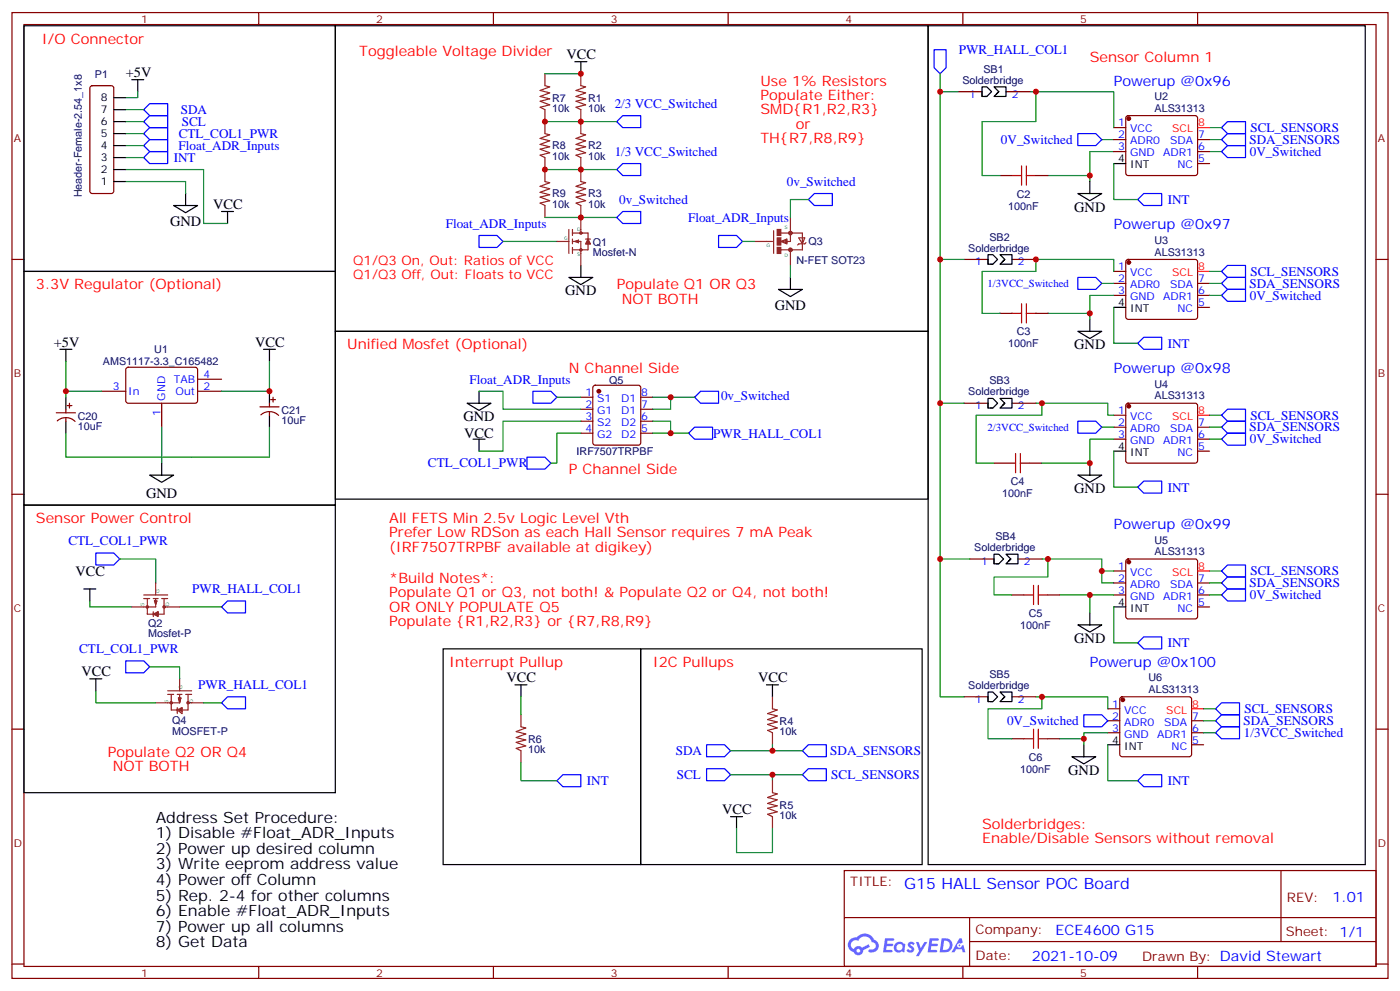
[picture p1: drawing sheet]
<svg xmlns="http://www.w3.org/2000/svg" width="412mm" height="292mm" viewBox="0 0 412 292" stroke-linecap="round" stroke-linejoin="round" font-family="sans-serif">
<g fill="none" stroke="#870000" stroke-width=".35">
<path d="M3.5 3.7h405.4v284.3h-405.4zM7.1 7.2h398.2v277.3h-398.2zM76.2 3.7v3.5M145.3 3.7v3.5M214.5 3.7v3.5M283.6 3.7v3.5M352.8 3.7v3.5M3.5 76.4h3.6M405.3 76.4h3.6M3.5 145.5h3.6M405.3 145.5h3.6M3.5 214.7h3.6"/>
<path d="M405.3 214.7h3.6M248.7 256.3h156.6v28.2h-156.6zM377.3 256.3v20.9M248.7 270.1h156.5M285.6 277.2h119.6M285.6 270.1v14.2M3.5 283.8h3.6M76.2 284.5v3.5M145.3 284.5v3.5M214.5 284.5v3.5M283.6 284.5v3.5M352.8 284.5v3.5"/>
<path d="M405.3 283.8h3.6"/>
</g>
<g fill="#5487ff">
<path d="M267.7 277.5a1.22 1.22 0 0 1 1.7 .2l-.4 .6a.47 .47 0 0 0-.3-.4 .47 .47 0 0 0-.5 .2l.1 .2a1.14 1.14 0 0 1 .8 1.8 1.14 1.14 0 0 1-1.9 0l-.2-.2 .5-.6 .7 .5a.29 .29 0 0 0 .3-.3 .29 .29 0 0 0-.2-.3 1.04 1.04 0 0 1-.6-1.7z"/>
<path d="M260.7 276.2h2.4l.3 .2-.2 .5-1.8 .1-.1 .8h1.5l.3 .4-.3 .4h-1.6l-.2 1.1h1.7l.2 .3-.2 .3-2.6 .1z"/>
<path d="M273.8 276.2h2.4l.3 .2-.1 .5-1.8 .1-.2 .8h1.6l.3 .4-.4 .4-1.6-.1-.1 1.1 1.7 .1 .2 .3-.2 .3-2.6 .1z"/>
<path d="M282.6 276.2h.7l.3 1.3-.6 .3a.69 .69 0 0 0-1 .3 .69 .69 0 0 0 .4 .9 .69 .69 0 0 0 .9-.6l.5-.2 .6 2.2h-.8l-.2-.9h-1.8l-.5 .9h-.8z"/>
<path d="M269.8 277.3h.8l.6 1.8 1.1-1.8h.9l-2.6 4.2h-.8l.9-1.5z"/>
<path d="M277.4 276.2l-.6 4.2h1.3a2.11 2.11 0 0 0 2.5-2.1 2.11 2.11 0 0 0-2.5-2.1zM278.1 277a1.39 1.39 0 0 1 1.7 1.4 1.39 1.39 0 0 1-1.8 1.2h-.3z"/>
<path d="M263.7 277.8a1.54 1.54 0 0 0-.1 2.2 1.54 1.54 0 0 0 2.2 .1l.6 .3 .3-2.3-.2-.3h-.4a1.49 1.49 0 0 0-2.4 0zM264 278.8a.94 .94 0 0 1 1.8 0 .94 .94 0 0 1-1.8 0z"/>
<path d="M250.4 276.6a2.18 2.18 0 0 0 1.1 3.7 1.44 1.44 0 0 0 1.6 .9 1.44 1.44 0 0 0 1.2-1.4l2-1.1-.5-.7-1.9 1a1.47 1.47 0 0 0-2.4 .4 1.39 1.39 0 0 1-.7-1.9 1.39 1.39 0 0 1 2-.5 2.12 2.12 0 0 1 2.2-1.3 2.12 2.12 0 0 1 1.9 1.7 1.14 1.14 0 0 1 1.1 1.4 1.14 1.14 0 0 1-1.7 .7 .43 .43 0 0 0-.5 .4 .43 .43 0 0 0 .4 .5 1.98 1.98 0 0 0 2.5-1.2 1.98 1.98 0 0 0-1.2-2.6 3.1 3.1 0 0 0-5.3-.6l-.9 .1zM252.3 279.9a.55 .55 0 0 1 1.1 0 .55 .55 0 0 1-1.1 0z"/>
<circle cx="282.6" cy="278.3" r=".26"/>
</g>
<g fill="none" stroke="#8c2424" stroke-width=".35">
<path d="M160.5 21.7v3.5l1.4 .4-2.8 1 2.8 .7-2.8 1.1 2.8 .7-2.8 .7 2.8 1.1-2.8 .7 1.4 .7v7l1.4 .4-2.8 1 2.8 .8-2.8 1 2.8 .7-2.8 .7 2.8 1.1-2.8 .7 1.4 .7v7l1.4 .4-2.8 1.1 2.8 .7-2.8 1 2.8 .7-2.8 .7 2.8 1.1-2.8 .7 1.4 .7v3.5M171.1 21.7v3.5l1.4 .4-2.8 1 2.8 .7-2.8 1.1 2.8 .7-2.8 .7 2.8 1.1-2.8 .7 1.4 .7v7l1.4 .4-2.8 1 2.8 .8-2.8 1 2.8 .7-2.8 .7 2.8 1.1-2.8 .7 1.4 .7v7l1.4 .4-2.8 1.1 2.8 .7-2.8 1 2.8 .7-2.8 .7 2.8 1.1-2.8 .7 1.4 .7v8.1M164 71.1h3.6M167.6 67.6v7M168.6 71.1h2.5v7M168.6 68.6h4.6v5h-4.6M168.6 67.6v1.7M168.6 70.4v1.4M168.6 72.8v1.8M170.4 70.7l-1.1 .4 1.1 .3M170.4 70.7v.7M170.4 70.7l-.7 .4 .7 .3"/>
<path d="M170.4 70.7l-.4 .4M172.5 70.4h1.4M173.2 70.4l.7 1.4h-1.4zM173.2 71.1l-.3 .7M173.2 71.1l.4 .7M173.2 71.1l-.3 .3M173.2 71.1l.4 .3M222.2 71.1h5.3M227.9 67.9v6.7M230 68.6h6.4v5h-6.4M230 71.1l1.8-.7v1.4zM231.8 70.7l-1.4 .4 1.4 .3"/>
<path d="M232.8 64v7.1h-1.4M232.8 73.6v4.5M235.3 70h1.8l-.7 1.8zM237.4 71.4l-.3 .4h-1.8l-.4 .3M42.3 176.2h1.8M42.3 175.2h7.1M43.4 176.2v4.6h1.8M45.2 176.2h1.4M45.5 176.9l.4 1.1 .3-1.1M45.5 176.9h.7M45.5 176.9l.4 .7 .3-.7M45.5 176.9l.4 .4"/>
<path d="M45.9 176.2v2.5h-7.1M45.9 171.6v3.6M47.6 176.2h1.8M48.3 178.7h4.6M48.3 176.2v4.6h-2.4M45.2 180.8l1.4-.7v1.4zM45.2 180.1v1.4M45.9 180.8l.7 .4M45.9 180.8l.3 .4M46.2 180.4l-.7 .4M46.6 180.4l-.7 .4M52.9 199.8v3.6"/>
<path d="M45.9 206.9h7M49.4 204.4h1.8M49.4 203.4h7M50.4 204.4v4.6h5v-4.6M52.2 209l1.4-.7v1.8zM52.2 208.3v1.8M52.2 204.4h1.4M52.6 205.5l.3 1.4M52.6 205.5h.7M52.6 205.5l.3 1.1 .4-1.1M52.9 204.4v2.5M52.9 209l.7 .4"/>
<path d="M52.9 209l.4 .4M53.3 205.5l-.4 1.4M53.3 205.5l-.4 .7M53.3 208.7l-.4 .3M53.6 208.7l-.7 .3M54.7 204.4h1.7M55.4 206.9h4.6M153.5 210.4v3.6l1.4 .3-2.9 1.1 2.9 .7-2.9 1 2.9 .7-2.9 .7 2.9 1.1-2.9 .7 1.5 .7v3.5M227.5 205.1v3.6l1.5 .3-2.9 1.1 2.9 .7-2.9 1 2.9 .7-2.9 .8 2.9 1-2.9 .7 1.4 .7v3.6M227.5 229.8v3.6l1.5 .3-2.9 1.1 2.9 .7-2.9 1 2.9 .7-2.9 .7 2.9 1.1-2.9 .7 1.4 .7v3.5"/>
<circle cx="171.1" cy="73.6" r=".35"/>
<circle cx="171.1" cy="68.6" r=".35"/>
<circle cx="43.4" cy="178.7" r=".35"/>
<circle cx="48.3" cy="178.7" r=".35"/>
<circle cx="50.4" cy="206.9" r=".35"/>
<circle cx="55.4" cy="206.9" r=".35"/>
</g>
<g fill="none" stroke="#000" stroke-width=".35">
<path d="M7.1 7.6h91.7v72.3h-91.7zM98.8 7.6h174.6v89.9h-174.6zM169.3 18.2h3.6M171.1 18.2v3.5M273.4 7.6h128.8v246.9h-128.8zM33.5 39.3h3.5M33.5 35.8h3.5M33.5 32.3h3.5M33.5 28.8h3.5M38.8 23.5h3.5M40.6 23.5v3.5M289.3 28.4v-2.8h1.4l1.4 1.4-1.4 1.4h-.7"/>
<path d="M289.3 27v1.4h1.4M294.2 27l-1.4 1.4h3.5v-2.8h-3.5l1.4 1.4-.7 .7M33.5 53.4h3.5M33.5 49.9h3.5M33.5 46.4h3.5M33.5 42.9h3.5M54.7 57v3.5M317.5 57h7.1l-3.6 2.1zM321 53.4v3.6M328.1 48.2h3.5M7.1 79.9h91.7v68.8h-91.7zM51.2 60.5h7l-3.5 2.1z"/>
<path d="M65.3 62.3h3.5M67 62.3v3.5M171.1 78.1v3.6M291 77.8v-2.8h1.5l1.4 1.4-1.4 1.4h-.8M291 76.4v1.4h1.5M296 76.4l-1.4 1.4h3.5v-2.8h-3.5l1.4 1.4-.7 .7M98.8 97.5h174.6v49.4h-174.6zM167.6 81.7h7l-3.5 2.1zM229.3 85.2h7.1l-3.6 2.1zM232.8 81.7v3.5M317.5 97.5h7.1l-3.6 2.2zM321 94v3.5"/>
<path d="M328.1 90.5h3.5M17.6 102.8h3.6M19.4 102.8v3.6M19.4 116.9v3.6M77.6 102.8h3.5M79.4 102.8v3.6M79.4 115.2v3.5M137.6 118.7h7l-3.5 2.1zM141.1 115.2v3.5M291 118.7v1.4h1.5M296 118.7l-1.4 1.4h3.5v-2.8h-3.5l1.4 1.4-.7 .7M19.4 124v3.5"/>
<path d="M44.1 139.9h7.1l-3.6 2.1zM47.6 136.3v3.6M79.4 122.2v3.6M139.3 129.3h3.6M141.1 129.3v3.5M291 120.1v-2.8h1.5l1.4 1.4-1.4 1.4h-.8M317.5 139.9h7.1l-3.6 2.1zM321 136.3v3.6M328.1 132.8h3.5M7.1 148.7h91.7v84.7h-91.7zM24.7 173.4h3.5M26.5 173.4v3.5"/>
<path d="M292.8 166v-2.8h1.4l1.4 1.4-1.4 1.4h-.7M292.8 164.6v1.4h1.4M297.7 164.6l-1.4 1.4h3.6v-2.8h-3.6l1.4 1.4-.7 .7M328.1 178.7h3.5M26.5 199.8h3.5M28.2 199.8v3.6M130.5 191h58.2v63.5h-58.2zM188.7 191h82.9v63.5h-82.9zM317.5 184h7.1l-3.6 2.1zM321 180.4v3.6M151.7 201.6h3.5M153.5 201.6v3.5"/>
<path d="M225.8 201.6h3.5M227.5 201.6v3.5M291 206.6v-2.9h1.5l1.4 1.4-1.4 1.5h-.8M291 205.1v1.5h1.5M296 205.1l-1.4 1.5h3.5v-2.9h-3.5l1.4 1.4-.7 .7M319.3 219.3v3.5M326.3 219.3h3.5M315.7 222.8h7.1l-3.5 2.1zM215.2 240.4h3.5M217 240.4v3.5"/>
</g>
<g fill="none" stroke="#00f" stroke-width=".35">
<path d="M275.2 14.6h3.5v5.3l-1.8 1.8-1.7-1.8zM42.3 35.8l1.8-1.8h5.3v3.6h-5.3zM42.3 39.3l1.8-1.7h5.3v3.5h-5.3zM44.1 30.5h5.3v3.5h-5.3l-1.8-1.7zM181.7 35.8l1.7-1.8h5.3v3.6h-5.3zM317.5 39.3h5.3l1.8 1.8-1.8 1.8h-5.3zM361.6 35.8h5.3v3.5h-5.3l-1.8-1.7zM42.3 42.9l1.8-1.8h5.3v3.5h-5.3zM42.3 46.4l1.8-1.8h5.3v3.6h-5.3zM181.7 49.9l1.7-1.7h5.3v3.5h-5.3zM238.1 58.7l1.8-1.7h5.3v3.5h-5.3zM335.1 58.7l1.8-1.7h5.3v3.5h-5.3z"/>
<path d="M359.8 41.1l1.8-1.8h5.3v3.6h-5.3zM361.6 42.9h5.3v3.5h-5.3l-1.8-1.8zM141.1 69.3h5.3l1.8 1.8-1.8 1.7h-5.3zM181.7 64l1.7-1.7h5.3v3.5h-5.3zM211.7 69.3h5.3l1.7 1.8-1.7 1.7h-5.3zM359.8 79.9l1.8-1.8h5.3v3.6h-5.3zM317.5 81.7h5.3l1.8 1.7-1.8 1.8h-5.3zM359.8 87l1.8-1.8h5.3v3.5h-5.3zM361.6 81.7h5.3v3.5h-5.3l-1.8-1.8zM157 115.2h5.3l1.7 1.7-1.7 1.8h-5.3zM204.6 116.9l1.8-1.7h5.3v3.5h-5.3zM335.1 101.1l1.8-1.8h5.3v3.5h-5.3z"/>
<path d="M155.2 134.6h5.3l1.8 1.7-1.8 1.8h-5.3zM202.8 127.5l1.8-1.7h5.3v3.5h-5.3zM317.5 124h5.3l1.8 1.8-1.8 1.7h-5.3zM359.8 129.3l1.8-1.8h5.3v3.6h-5.3zM361.6 124h5.3v3.5h-5.3l-1.8-1.7zM361.6 120.5h5.3v3.5h-5.3l-1.8-1.8zM335.1 143.4l1.8-1.8h5.3v3.6h-5.3zM28.2 162.8h5.3l1.8 1.8-1.8 1.7h-5.3zM65.3 178.7l1.7-1.8h5.3v3.5h-5.3zM359.8 171.6l1.8-1.7h5.3v3.5h-5.3zM359.8 168.1l1.8-1.8h5.3v3.6h-5.3zM359.8 175.2l1.8-1.8h5.3v3.5h-5.3z"/>
<path d="M37 194.6h5.3l1.8 1.7-1.8 1.8h-5.3zM335.1 189.3l1.8-1.8h5.3v3.5h-5.3zM65.3 206.9l1.7-1.8h5.3v3.6h-5.3zM208.1 219.3h5.3l1.8 1.7-1.8 1.8h-5.3zM319.3 210.4h5.3l1.7 1.8-1.7 1.8h-5.3zM358.1 208.7l1.7-1.8h5.3v3.5h-5.3zM358.1 212.2l1.7-1.8h5.3v3.6h-5.3zM358.1 215.7l1.7-1.7h5.3v3.5h-5.3zM164 229.8l1.8-1.7h5.3v3.5h-5.3zM208.1 226.3h5.3l1.8 1.8-1.8 1.7h-5.3zM236.4 221l1.7-1.7h5.3v3.5h-5.3zM236.4 228.1l1.7-1.8h5.3v3.5h-5.3z"/>
<path d="M335.1 229.8l1.8-1.7h5.3v3.5h-5.3z"/>
</g>
<g fill="none" stroke="#008700" stroke-width=".35">
<path d="M37 35.8h5.3M37 32.3h5.3M37 39.3h5.3M40.6 27v1.8h-3.6M160.5 35.8h21.2M160.5 21.7h10.6M276.9 21.7v5.3h5.3M276.9 27v49.4h7.1M303.4 27h24.7v10.6M305.2 27v8.8h-15.9v15.9h5.3M356.3 37.6h3.5M37 53.4h17.7v3.6"/>
<path d="M37 49.9h23v15.9h7M37 42.9h5.3M37 46.4h5.3M160.5 49.9h21.2M238.1 58.7h-5.3v5.3M308.7 51.7h12.3M324.6 41.1h3.5M328.1 44.6h-7.1v8.8M328.1 48.2v10.5h7M356.3 44.6h3.5M356.3 41.1h3.5M148.2 71.1h15.8"/>
<path d="M160.5 64h21.2M218.7 71.1h3.5M232.8 78.1v3.6M276.9 76.4v42.3h7.1M328.1 79.9v-3.5h-22.9v3.5h-15.9v12.4h5.3M356.3 79.9h3.5M308.7 92.3h12.3M324.6 83.4h3.5M328.1 87h-7.1v7M328.1 90.5v10.6h7M356.3 83.4h3.5M356.3 87h3.5"/>
<path d="M19.4 106.4v10.5M19.4 115.2h10.6M79.4 106.4v8.8h-14.1M141.1 115.2h7.1v5.3h22.9M164 116.9h7.1M192.3 116.9h12.3M197.6 116.9v3.6h-5.3M276.9 118.7v45.9h8.9M305.2 118.7h21.1v3.5h1.8M306.9 118.7v3.5h-19.4v14.1h5.3M47.6 125.8v10.5M79.4 125.8v8.8h-60v-7.1"/>
<path d="M171.1 124h-22.9v8.8h-7.1M171.1 127.5h-7.1v8.8h-1.7M192.3 124h5.3v3.5M192.3 127.5h10.5M324.6 125.8h3.5M328.1 129.3h-7.1v7h-14.1M328.1 132.8v10.6h7M356.3 125.8h3.5M356.3 122.2h3.5M356.3 129.3h3.5M26.5 176.9v1.8h12.3M35.3 164.6h10.6v7"/>
<path d="M52.9 178.7h12.4M276.9 164.6v40.5h7.1M306.9 164.6h17.7v7h3.5M308.7 164.6v5.3h-15.9v5.3h5.3M312.2 175.2h8.8M324.6 168.1h3.5M328.1 175.2h-7.1v5.2M328.1 178.7v10.6h7M356.3 175.2h3.5M356.3 171.6h3.5M356.3 168.1h3.5M44.1 196.3h8.8v3.5"/>
<path d="M28.2 203.4v3.5h17.7M60 206.9h5.3M153.5 205.1v5.3M227.5 219.3v1.7h-12.3M305.2 205.1h21.1v3.6M306.9 205.1v3.6h-15.9v8.8h7.1M319.3 217.5v1.8M326.3 215.7h-7v1.8h-7.1M326.3 219.3v10.5h8.8M354.5 208.7h3.6M354.5 212.2h3.6M354.5 215.7h3.6"/>
<path d="M153.5 224.5v5.3h10.5M215.2 228.1h12.3v1.7M227.5 221h8.9M227.5 228.1h8.9M217 243.9v7.1h10.5v-7.1"/>
</g>
<g fill="none" stroke="#a10000" stroke-width=".35">
<path d="M298.1 51.7h2.8M300.9 48.9v5.6M302.3 48.9v5.6M302.3 51.7h2.9M298.1 92.3h2.8M300.9 89.4v5.7M302.3 92.3h2.9M302.3 89.4v5.7M296.3 136.3h2.9M299.2 133.5v5.7M300.6 136.3h2.8M300.6 133.5v5.7"/>
<path d="M301.6 175.2h2.8M304.4 172.3v5.7M305.9 175.2h2.8M305.9 172.3v5.7M301.6 217.5h2.8M304.4 214.7v5.6M305.9 214.7v5.6M305.9 217.5h2.8"/>
</g>
<g fill="none" stroke="#870000" stroke-width=".35">
<path d="M26.7 25.4l.5-.2h5.6l.5 .2 .2 .5v30.4l-.2 .5-.5 .2h-5.6l-.5-.3-.2-.4v-30.4zM282.2 27h7.1M296.3 27h7.1M328.1 37.6h3.5M331.8 34.2l.5-.2h19.8l.5 .2 .2 .5v16.3l-.3 .5-.4 .2h-19.8l-.5-.3-.2-.4v-16.3zM294.6 51.7h3.5M305.2 51.7h3.5M328.1 41.1h3.5M328.1 44.6h3.5M352.8 41.1h3.5M352.8 44.6h3.5M352.8 48.2h3.5"/>
<path d="M284 76.4h7M298.1 76.4h7.1M328.1 79.9h3.5M331.8 76.6l.5-.2h19.8l.5 .2 .2 .5v16.2l-.3 .5-.4 .2h-19.8l-.5-.2-.2-.5v-16.2zM294.6 92.3h3.5M305.2 92.3h3.5M328.1 83.4h3.5M328.1 87h3.5M352.8 83.4h3.5M352.8 87h3.5M352.8 90.5h3.5M19.8 119.4h1.4"/>
<path d="M20.5 118.7v1.4M30 115.2h7M37.3 108.3l.4-.2 20.1 .1 .4 .6-.1 9.5-.6 .4-20-.1-.5-.6v-9.2zM47.6 118.7v7.1M58.2 115.2h7.1M58.2 111.7h7.1M76.6 119.8h5.6M79.4 118.7v1.1M79.7 117.7h1.4M80.4 116.9v1.5M171.1 116.9h3.5M174.9 113.6l.4-.2h12.7l.5 .2 .2 .5v16.3l-.2 .5-.5 .2h-12.7l-.5-.3-.2-.4v-16.3z"/>
<path d="M188.7 116.9h3.6M284 118.7h7M298.1 118.7h7.1M331.8 118.9l.5-.2h19.8l.5 .2 .2 .5v16.2l-.3 .5-.4 .2h-19.8l-.5-.2-.2-.5v-16.2zM16.6 121.5h5.6M16.9 123.9a3.8 3.8 0 0 1 5.2 .2M19.4 120.5v1M19.4 122.9v1.1M76.8 122.1a3.8 3.8 0 0 1 5.3 .2M79.4 121.2v1M171.1 120.5h3.5M171.1 124h3.5"/>
<path d="M171.1 127.5h3.5M188.7 120.5h3.6M188.7 124h3.6M188.7 127.5h3.6M292.8 136.3h3.5M303.4 136.3h3.5M328.1 122.2h3.5M328.1 125.8h3.5M328.1 129.3h3.5M352.8 125.8h3.5M352.8 129.3h3.5M352.8 132.8h3.5"/>
<path d="M285.8 164.6h7M298.1 175.2h3.5M299.9 164.6h7M308.7 175.2h3.5M328.1 175.2h3.5M328.1 168.1h3.5M328.1 171.6h3.5M331.8 164.8l.5-.2h19.8l.5 .2 .2 .5v16.2l-.3 .5-.4 .2h-19.8l-.5-.2-.2-.5v-16.2zM352.8 175.2h3.5M352.8 171.6h3.5M352.8 178.7h3.5M284 205.1h7"/>
<path d="M298.1 217.5h3.5M298.1 205.1h7.1M308.7 217.5h3.5M326.3 208.7h3.5M326.3 212.2h3.5M326.3 215.7h3.5M330.1 205.3l.5-.2h19.7l.5 .2 .2 .5v16.3l-.2 .5-.5 .2h-19.7l-.5-.3-.3-.4v-16.3zM351 212.2h3.5M351 215.7h3.5M351 219.3h3.5"/>
</g>
<g fill="#870000" stroke="#870000" stroke-width=".35">
<circle cx="332.5" cy="165.5" r=".53"/>
<circle cx="332.5" cy="119.6" r=".53"/>
<circle cx="332.5" cy="77.3" r=".53"/>
<circle cx="332.5" cy="34.9" r=".53"/>
<circle cx="330.7" cy="206" r=".53"/>
<circle cx="176.4" cy="115.2" r=".53"/>
</g>
<path d="M352.8 37.6h3.5M352.8 79.9h3.5M352.8 122.2h3.5M352.8 168.1h3.5M351 208.7h3.5" fill="none" stroke="#f00" stroke-width=".35"/>
<g fill="none" stroke="#8c2424" stroke-width=".71">
<circle cx="232.8" cy="68.6" r=".35"/>
<circle cx="232.8" cy="73.6" r=".35"/>
</g>
<g fill="#8c2424" stroke="#8c2424" stroke-width=".35">
<path d="M229 72.8h1v1.8h-1z"/>
<path d="M229 67.6h1v1.7h-1z"/>
<path d="M229 70h1v2.1h-1z"/>
</g>
<g fill="#c00">
<circle cx="171.1" cy="35.8" r=".88"/>
<circle cx="171.1" cy="49.9" r=".88"/>
<circle cx="321" cy="51.7" r=".88"/>
<circle cx="321" cy="92.3" r=".88"/>
<circle cx="321" cy="136.3" r=".88"/>
<circle cx="321" cy="175.2" r=".88"/>
<circle cx="319.3" cy="217.5" r=".88"/>
<circle cx="171.1" cy="64" r=".88"/>
<circle cx="324.6" cy="168.1" r=".88"/>
<circle cx="305.2" cy="27" r=".88"/>
<circle cx="305.2" cy="76.4" r=".88"/>
<circle cx="276.9" cy="27" r=".88"/>
<circle cx="276.9" cy="76.4" r=".88"/>
<circle cx="306.9" cy="118.7" r=".88"/>
<circle cx="276.9" cy="118.7" r=".88"/>
<circle cx="308.7" cy="164.6" r=".88"/>
<circle cx="276.9" cy="164.6" r=".88"/>
<circle cx="306.9" cy="205.1" r=".88"/>
<circle cx="79.4" cy="115.2" r=".88"/>
<circle cx="19.4" cy="115.2" r=".88"/>
<circle cx="160.5" cy="35.8" r=".88"/>
<circle cx="160.5" cy="49.9" r=".88"/>
<circle cx="171.1" cy="21.7" r=".88"/>
<circle cx="197.6" cy="116.9" r=".88"/>
<circle cx="197.6" cy="127.5" r=".88"/>
<circle cx="227.5" cy="221" r=".88"/>
<circle cx="227.5" cy="228.1" r=".88"/>
</g>
<g font-size="4.6">
<text x="45.9" y="242.2">Address Set Procedure:</text>
<text x="45.9" y="246.8">1) Disable #Float_ADR_Inputs</text>
<text x="45.9" y="251.4">2) Power up desired column</text>
<text x="45.9" y="255.9">3) Write eeprom address value</text>
<text x="45.9" y="260.5">4) Power off Column</text>
<text x="45.9" y="265.1">5) Rep. 2-4 for other columns</text>
<text x="45.9" y="269.7">6) Enable #Float_ADR_Inputs</text>
<text x="45.9" y="274.3">7) Power up all columns</text>
<text x="45.9" y="278.9">8) Get Data</text>
</g>
<text font-size="4.6" fill="#00f" x="266.3" y="261.6">G15 HALL Sensor POC Board</text>
<g font-size="4.2" fill="#f00">
<text x="12.3" y="12.9">I/O Connector</text>
<text x="105.8" y="16.4">Toggleable Voltage Divider</text>
<text x="321" y="18.2">Sensor Column 1</text>
<text x="224" y="25.2">Use 1% Resistors</text>
<text x="224" y="29.5">Populate Either:</text>
<text x="224" y="33.7">SMD{R1,R2,R3}</text>
<text x="234.4" y="37.9">or</text>
<text x="224" y="42.2">TH{R7,R8,R9}</text>
<text x="10.6" y="85.2">3.3V Regulator (Optional)</text>
<text x="181.7" y="85.2">Populate Q1 OR Q3</text>
<text x="183.2" y="89.4">NOT BOTH</text>
<text x="102.3" y="102.8">Unified Mosfet (Optional)</text>
<text x="167.6" y="109.9">N Channel Side</text>
<text x="167.6" y="139.5">P Channel Side</text>
<text x="10.6" y="154">Sensor Power Control</text>
<text x="114.7" y="154">All FETS Min 2.5v Logic Level Vth</text>
<text x="114.7" y="158.2">Prefer Low RDSon as each Hall Sensor requires 7 mA Peak</text>
<text x="114.7" y="162.5">(IRF7507TRPBF available at digikey)</text>
<text x="114.7" y="171.6">*Build Notes*:</text>
<text x="114.7" y="175.9">Populate Q1 or Q3, not both! &amp; Populate Q2 or Q4, not both!</text>
<text x="114.7" y="180.1">OR ONLY POPULATE Q5</text>
<text x="114.7" y="184.3">Populate {R1,R2,R3} or {R7,R8,R9}</text>
<text x="132.3" y="196.3">Interrupt Pullup</text>
<text x="192.3" y="196.3">I2C Pullups</text>
<text x="31.7" y="222.8">Populate Q2 OR Q4</text>
<text x="33.2" y="227">NOT BOTH</text>
<text x="289.3" y="243.9">Solderbridges:</text>
<text x="289.3" y="248.2">Enable/Disable Sensors without removal</text>
</g>
<g font-size="4.2">
<text x="166.9" y="17.5">VCC</text>
<text x="37" y="22.8">+5V</text>
<text x="62.8" y="61.6">VCC</text>
<text x="316.4" y="62.3">GND</text>
<text x="50.1" y="66.6">GND</text>
<text x="166.5" y="87">GND</text>
<text x="228.3" y="91.2">GND</text>
<text x="15.9" y="102.1">+5V</text>
<text x="75.1" y="102.1">VCC</text>
<text x="316.4" y="102.8">GND</text>
<text x="136.5" y="124">GND</text>
<text x="136.8" y="129">VCC</text>
<text x="43" y="146.6">GND</text>
<text x="316.4" y="145.2">GND</text>
<text x="22.2" y="169.5">VCC</text>
<text x="316.4" y="189.3">GND</text>
<text x="24" y="199.1">VCC</text>
<text x="149.2" y="200.9">VCC</text>
<text x="223.3" y="200.9">VCC</text>
<text x="314.7" y="228.1">GND</text>
<text x="212.7" y="239.7">VCC</text>
</g>
<g font-size="4.2" fill="#00f">
<text x="328.1" y="25.2">Powerup @0x96</text>
<text x="328.1" y="67.6">Powerup @0x97</text>
<text x="328.1" y="109.9">Powerup @0x98</text>
<text x="328.1" y="155.8">Powerup @0x99</text>
<text x="321" y="196.3">Powerup @0x100</text>
<text x="392.5" y="265.6">1.01</text>
<text x="310.9" y="275.1">ECE4600 G15</text>
<text x="304" y="282.9">2021-10-09</text>
</g>
<g font-size="3.9" fill="#00f">
<text x="282.4" y="15.9">PWR_HALL_COL1</text>
<text x="53.2" y="33.6">SDA</text>
<text x="181.1" y="31.8">2/3 VCC_Switched</text>
<text x="52.7" y="40.6">CTL_COL1_PWR</text>
<text x="53.5" y="37.1">SCL</text>
<text x="368.4" y="38.8">SCL_SENSORS</text>
<text x="51.2" y="47.7">INT</text>
<text x="52.6" y="44.2">Float_ADR_Inputs</text>
<text x="181.1" y="45.9">1/3 VCC_Switched</text>
<text x="294.9" y="42.4">0V_Switched</text>
<text x="368" y="42.4">SDA_SENSORS</text>
<text x="368.2" y="45.9">0V_Switched</text>
<text x="231.8" y="54.7">0v_Switched</text>
<text x="182.4" y="60">0v_Switched</text>
<text x="202.7" y="65.3">Float_ADR_Inputs</text>
<text x="344" y="60">INT</text>
<text x="131.3" y="67.1">Float_ADR_Inputs</text>
<text x="368.4" y="81.2">SCL_SENSORS</text>
<text x="368" y="84.7">SDA_SENSORS</text>
<text x="368.2" y="88.2">0V_Switched</text>
<text x="344" y="102.4">INT</text>
<text x="138.3" y="112.9">Float_ADR_Inputs</text>
<text x="212.4" y="117.8">0v_Switched</text>
<text x="368.4" y="123.5">SCL_SENSORS</text>
<text x="210.1" y="128.8">PWR_HALL_COL1</text>
<text x="368" y="127">SDA_SENSORS</text>
<text x="368.2" y="130.6">0V_Switched</text>
<text x="126.1" y="137.6">CTL_COL1_PWR</text>
<text x="344" y="144.7">INT</text>
<text x="20.2" y="160.6">CTL_COL1_PWR</text>
<text x="368" y="172.9">SDA_SENSORS</text>
<text x="368.4" y="169.4">SCL_SENSORS</text>
<text x="56.6" y="174.7">PWR_HALL_COL1</text>
<text x="368.2" y="176.4">0V_Switched</text>
<text x="344" y="190.6">INT</text>
<text x="23.3" y="192.3">CTL_COL1_PWR</text>
<text x="58.4" y="202.9">PWR_HALL_COL1</text>
<text x="366.6" y="209.9">SCL_SENSORS</text>
<text x="296.7" y="213.5">0V_Switched</text>
<text x="366.3" y="213.5">SDA_SENSORS</text>
<text x="366.4" y="217">1/3VCC_Switched</text>
<text x="199" y="222.3">SDA</text>
<text x="244.6" y="222.3">SDA_SENSORS</text>
<text x="172.9" y="231.1">INT</text>
<text x="199.3" y="229.4">SCL</text>
<text x="244.9" y="229.4">SCL_SENSORS</text>
<text x="344" y="231.1">INT</text>
</g>
<g font-size="3.9" fill="#f00">
<text x="104.1" y="78.1">Q1/Q3 On, Out: Ratios of VCC</text>
<text x="104.1" y="82">Q1/Q3 Off, Out: Floats to VCC</text>
</g>
<g font-size="3.9" fill="#800">
<text x="250.5" y="260.9">TITLE:</text>
<text x="379.1" y="265.6">REV:</text>
<text x="287.4" y="275.1">Company:</text>
<text x="378.7" y="275.7">Sheet: 1/1</text>
<text x="287.4" y="282.8">Date:</text>
<text x="336.4" y="282.8">Drawn By: David Stewart</text>
</g>
<g font-size="3.2" fill="#800">
<text x="41.6" y="6.7">1</text>
<text x="110.8" y="6.7">2</text>
<text x="179.9" y="6.7">3</text>
<text x="249.1" y="6.7">4</text>
<text x="318.2" y="6.7">5</text>
<text x="4.1" y="41.8">A</text>
<text x="405.9" y="41.8">A</text>
<text x="4.1" y="110.9">B</text>
<text x="405.9" y="110.9">B</text>
<text x="4.1" y="180.1">C</text>
<text x="405.9" y="180.1">C</text>
<text x="4.1" y="249.2">D</text>
<text x="405.9" y="249.2">D</text>
<text x="41.6" y="287.5">1</text>
<text x="110.8" y="287.5">2</text>
<text x="179.9" y="287.5">3</text>
<text x="249.1" y="287.5">4</text>
<text x="318.2" y="287.5">5</text>
</g>
<g font-size="3.2" fill="#000080">
<text x="28" y="22.8">P1</text>
<text x="289.7" y="21.4">SB1</text>
<text x="162.6" y="29.9">R7</text>
<text x="173.2" y="29.9">R1</text>
<text x="283.5" y="24.7">Solderbridge</text>
<text x="340.1" y="29.5">U2</text>
<text x="162.6" y="33.1">10k</text>
<text x="173.2" y="33.1">10k</text>
<text x="340.1" y="32.9">ALS31313</text>
<text x="162.6" y="47.2">10k</text>
<text x="162.6" y="44">R8</text>
<text x="173.2" y="47.2">10k</text>
<text x="173.2" y="44">R2</text>
<text x="24.1" y="58.1" transform="rotate(-90 24.1 58.1)">Header-Female-2.54_1x8</text>
<text x="162.6" y="58.1">R9</text>
<text x="173.2" y="58.1">R3</text>
<text x="299.5" y="58.2">C2</text>
<text x="162.6" y="61.3">10k</text>
<text x="173.2" y="61.3">10k</text>
<text x="297" y="61.7">100nF</text>
<text x="291.5" y="70.8">SB2</text>
<text x="340.1" y="71.9">U3</text>
<text x="174.6" y="75.4">Mosfet-N</text>
<text x="174.6" y="72.4">Q1</text>
<text x="234.6" y="77.6">N-FET SOT23</text>
<text x="238.1" y="72.2">Q3</text>
<text x="285.2" y="74.1">Solderbridge</text>
<text x="340.1" y="75.2">ALS31313</text>
<text x="299.5" y="98.7">C3</text>
<text x="30.3" y="107.6">AMS1117-3.3_C165482</text>
<text x="45.5" y="103.8">U1</text>
<text x="297" y="102.3">100nF</text>
<text x="179.4" y="112.9">Q5</text>
<text x="291.5" y="113.2">SB3</text>
<text x="285.2" y="116.4">Solderbridge</text>
<text x="340.1" y="117.6">ALS31313</text>
<text x="340.1" y="114.2">U4</text>
<text x="22.9" y="123.5">C20</text>
<text x="82.9" y="124.8">10uF</text>
<text x="82.9" y="121.7">C21</text>
<text x="22.9" y="126.5">10uF</text>
<text x="169.9" y="134.1">IRF7507TRPBF</text>
<text x="297.8" y="142.8">C4</text>
<text x="295.2" y="146.4">100nF</text>
<text x="293.2" y="159">SB4</text>
<text x="340.1" y="160">U5</text>
<text x="287" y="162.2">Solderbridge</text>
<text x="340.1" y="163.4">ALS31313</text>
<text x="43.7" y="184.5">Q2</text>
<text x="300.5" y="185.2">100nF</text>
<text x="303.1" y="181.7">C5</text>
<text x="43.7" y="187.6">Mosfet-P</text>
<text x="285.2" y="202.8">Solderbridge</text>
<text x="291.5" y="199.6">SB5</text>
<text x="338.3" y="200.6">U6</text>
<text x="338.3" y="204">ALS31313</text>
<text x="50.7" y="213.1">Q4</text>
<text x="229.7" y="213.3">R4</text>
<text x="50.7" y="216.3">MOSFET-P</text>
<text x="155.6" y="221.8">10k</text>
<text x="155.6" y="218.6">R6</text>
<text x="229.7" y="216.5">10k</text>
<text x="300.5" y="227.5">100nF</text>
<text x="303.1" y="224">C6</text>
<text x="229.7" y="238">R5</text>
<text x="229.7" y="241.2">10k</text>
</g>
<g font-size="3.2">
<text x="29.7" y="29.8">8</text>
<text x="29.7" y="33.3">7</text>
<text x="29.7" y="40.4">5</text>
<text x="29.7" y="36.9">6</text>
<text x="29.7" y="47.4">3</text>
<text x="29.7" y="43.9">4</text>
<text x="329.4" y="47.8">4</text>
<text x="29.7" y="51">2</text>
<text x="332.9" y="49.6">INT</text>
<text x="29.7" y="54.5">1</text>
<text x="329.4" y="90.1">4</text>
<text x="332.9" y="91.9">INT</text>
<text x="329.4" y="132.5">4</text>
<text x="332.9" y="134.2">INT</text>
<text x="329.4" y="178.3">4</text>
<text x="332.9" y="180.1">INT</text>
<text x="327.7" y="218.9">4</text>
<text x="331.2" y="220.7">INT</text>
</g>
<g font-size="3.2" fill="#00f">
<text x="285.5" y="28.8">1</text>
<text x="298.1" y="28.8">2</text>
<text x="329.4" y="37.2">1</text>
<text x="329.4" y="40.7">2</text>
<text x="332.9" y="39">VCC</text>
<text x="353" y="40.7">7</text>
<text x="329.4" y="44.3">3</text>
<text x="332.9" y="42.5">ADR0</text>
<text x="332.9" y="46">GND</text>
<text x="342.6" y="46">ADR1</text>
<text x="344.7" y="42.5">SDA</text>
<text x="353" y="47.8">5</text>
<text x="353" y="44.3">6</text>
<text x="346.9" y="49.6">NC</text>
<text x="287.3" y="78.1">1</text>
<text x="299.9" y="78.1">2</text>
<text x="329.4" y="79.6">1</text>
<text x="329.4" y="83.1">2</text>
<text x="332.9" y="81.3">VCC</text>
<text x="353" y="83.1">7</text>
<text x="290.9" y="84.5">1/3VCC_Switched</text>
<text x="329.4" y="86.6">3</text>
<text x="332.9" y="84.8">ADR0</text>
<text x="332.9" y="88.4">GND</text>
<text x="342.6" y="88.4">ADR1</text>
<text x="344.7" y="84.8">SDA</text>
<text x="353" y="86.6">6</text>
<text x="346.9" y="91.9">NC</text>
<text x="353" y="90.1">5</text>
<text x="51.2" y="112.7">TAB</text>
<text x="60" y="111.3">4</text>
<text x="33.3" y="114.8">3</text>
<text x="37.7" y="116.2">In</text>
<text x="48.7" y="118" transform="rotate(-90 48.7 118)">GND</text>
<text x="51.7" y="116.2">Out</text>
<text x="60" y="114.8">2</text>
<text x="172.4" y="116.6">1</text>
<text x="175.9" y="118.4">S1</text>
<text x="183" y="118.4">D1</text>
<text x="188.9" y="116.6">8</text>
<text x="47.3" y="122.5" transform="rotate(-90 47.3 122.5)">1</text>
<text x="172.4" y="120.1">2</text>
<text x="172.4" y="123.6">3</text>
<text x="175.9" y="121.9">G1</text>
<text x="175.9" y="125.4">S2</text>
<text x="183" y="125.4">D2</text>
<text x="183" y="121.9">D1</text>
<text x="188.9" y="123.6">6</text>
<text x="188.9" y="120.1">7</text>
<text x="287.3" y="120.5">1</text>
<text x="299.9" y="120.5">2</text>
<text x="329.4" y="121.9">1</text>
<text x="329.4" y="125.4">2</text>
<text x="332.9" y="123.6">VCC</text>
<text x="353" y="125.4">7</text>
<text x="172.4" y="127.2">4</text>
<text x="175.9" y="128.9">G2</text>
<text x="183" y="128.9">D2</text>
<text x="188.9" y="127.2">5</text>
<text x="290.9" y="126.9">2/3VCC_Switched</text>
<text x="329.4" y="128.9">3</text>
<text x="332.9" y="127.2">ADR0</text>
<text x="332.9" y="130.7">GND</text>
<text x="342.6" y="130.7">ADR1</text>
<text x="344.7" y="127.2">SDA</text>
<text x="353" y="128.9">6</text>
<text x="346.9" y="134.2">NC</text>
<text x="353" y="132.5">5</text>
<text x="289" y="166.3">1</text>
<text x="301.6" y="166.3">2</text>
<text x="329.4" y="167.7">1</text>
<text x="329.4" y="171.3">2</text>
<text x="332.9" y="169.5">VCC</text>
<text x="332.9" y="173">ADR0</text>
<text x="344.7" y="173">SDA</text>
<text x="353" y="171.3">7</text>
<text x="329.4" y="174.8">3</text>
<text x="332.9" y="176.6">GND</text>
<text x="342.6" y="176.6">ADR1</text>
<text x="353" y="178.3">5</text>
<text x="353" y="174.8">6</text>
<text x="346.9" y="180.1">NC</text>
<text x="287.3" y="206.9">1</text>
<text x="299.9" y="206.9">2</text>
<text x="327.7" y="208.3">1</text>
<text x="327.7" y="211.8">2</text>
<text x="327.7" y="215.4">3</text>
<text x="331.2" y="210.1">VCC</text>
<text x="331.2" y="213.6">ADR0</text>
<text x="342.9" y="213.6">SDA</text>
<text x="351.2" y="215.4">6</text>
<text x="351.2" y="211.8">7</text>
<text x="331.2" y="217.1">GND</text>
<text x="340.9" y="217.1">ADR1</text>
<text x="345.1" y="220.7">NC</text>
<text x="351.2" y="218.9">5</text>
</g>
<g font-size="3.2" fill="#f00">
<text x="345.3" y="39">SCL</text>
<text x="353" y="37.2">8</text>
<text x="345.3" y="81.3">SCL</text>
<text x="353" y="79.6">8</text>
<text x="345.3" y="123.6">SCL</text>
<text x="353" y="121.9">8</text>
<text x="353" y="167.7">8</text>
<text x="345.3" y="169.5">SCL</text>
<text x="351.2" y="208.3">8</text>
<text x="343.6" y="210.1">SCL</text>
</g>
<g font-size="1.4" fill="#238d23">
<text x="166.2" y="70.7">G</text>
<text x="170" y="67.9">D</text>
<text x="231.1" y="67.6">S</text>
<text x="170" y="75.3">S</text>
<text x="225.8" y="72.9">G</text>
<text x="231.1" y="75.7">D</text>
<text x="42.4" y="178.4" transform="rotate(-90 42.4 178.4)">S</text>
<text x="47" y="174.6" transform="rotate(-90 47 174.6)">G</text>
<text x="49.8" y="178.4" transform="rotate(-90 49.8 178.4)">D</text>
<text x="53.7" y="202.8" transform="rotate(-90 53.7 202.8)">G</text>
<text x="49.5" y="206.9" transform="rotate(-90 49.5 206.9)">S</text>
<text x="56.9" y="207" transform="rotate(-90 56.9 207)">D</text>
</g>
</svg>
